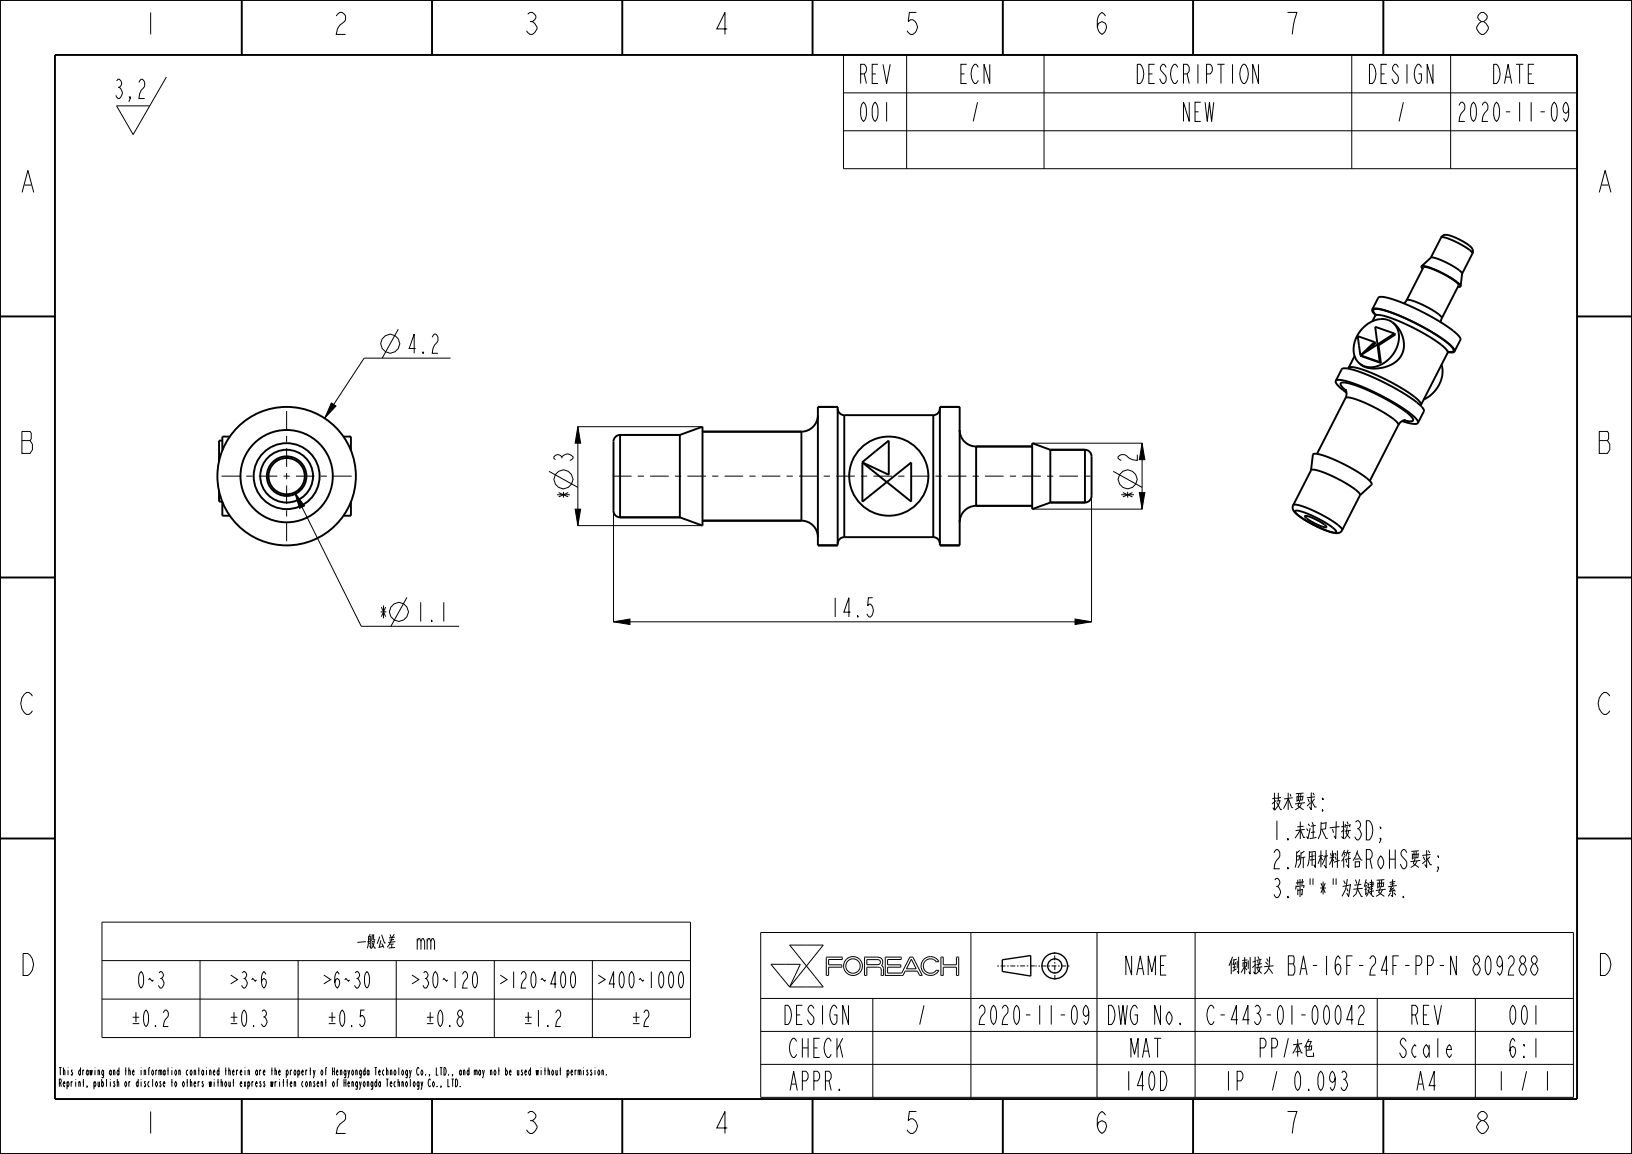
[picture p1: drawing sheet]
<svg xmlns="http://www.w3.org/2000/svg" width="297mm" height="210mm" viewBox="0 0 297 210" stroke-linecap="round" stroke-linejoin="round" font-family="sans-serif">
<g fill="none" stroke="#000" stroke-width=".18">
<path d="M21.2 19.3h6.1l-3.1 5.2zM21.2 14.7l.3-.3a.78 .78 0 0 1 .6 .7 .78 .78 0 0 1-.4 .8l.3 .3a1.2 1.2 0 0 1-.3 1.7h-.2l-.4-.6M21.5 15.9h.2M23.7 17.9l-.1-.3h.1v.3l-.3 .6M25.3 15l.4-.6h.2a1.25 1.25 0 0 1-.2 2.1l-.3 .6-.1 .8h1M30.3 14l-3 5.3M153.5 10h133.5v20.7h-133.5zM153.5 16.9h133.5M165 10v20.7M190 10v20.7M246 10v20.7M264 10v20.7"/>
<path d="M153.5 23.8h133.5M72.5 59.9l-2.9 5.3M60.3 73.3l.8 .6-2 2.2zM82 65.2h-15.7l-7.2 10.9M105.1 77.6h22.7M105.2 77.6l.5 3h-1zM105.2 77.6v18M53.6 89.6l1.8 2.5-.9 .4zM53.6 89.6l12.1 24.4h17.9M99.9 85.8l5.3 2.9M104.7 92.6h1l-.5 3zM105.1 95.6h22.7"/>
<path d="M111.6 93v20.2M187.9 92.6h20M187.9 80.6h20M198.6 90.3v22.9M202.6 85.8l5.2 2.9M207.3 89.6h1l-.5 3zM207.8 80.6l.5 3h-1zM207.8 80.6v12M74.1 108.7l-3 5.3M111.6 113.2l3-.5v1zM111.6 113.2h87M195.6 112.7l3 .5-3 .5z"/>
<path d="M18.6 167.8h107.1v21h-107.1zM18.6 174.8h107.1M36.4 174.8v14M54.3 174.8v14M72.1 174.8v14M76.6 171.3l.2-.5h.3l.2 .5v1.5M77.7 171.3l.3-.5h.2l.2 .5v1.5M77.7 170.8v2M78.4 171.3l.2-.5h.3l.2 .5v1.5M90 174.8v14M107.8 174.8v14M138.4 169.7h147.9v30h-147.9z"/>
<path d="M140.3 175.5h5.3l-1.9 4.1zM143.7 172h6.1l-3 3.8zM146.8 175.8l3 3.8h-6.1M146.8 175.8l-3.1 3.8M150.8 177.5v-1.5h2.4v-.4h-2.4v-1h2.4l.1-.4h-2.9v3.3h.4M157.8 174.6l2.1 .1 .3 .1v.4l-.4 .3h-2zM157.8 177.5v-1.5h1.9l.4 .1 .2 .2 .1 1.2h.4M160.8 177.5v-1.3l-.4-.5 .2-.6-.2-.7-.7-.2h-2.3l-.1 3.3h.5M164.3 177.5h.1M165.9 174.6l.8 1.7h-1.7zM166.1 174.2h-.5l-1.5 2.9h-2.6v-1.1h2.4v-.4h-2.4v-1h2.5v-.4h-2.9v3.3h3.2M166.1 174.2h.1"/>
<path d="M166.1 174.2l1.7 3.3h-.4l-.4-.8h-2.3l-.4 .8M170.4 175l-.7-.5h-.8l-.6 .5-.3 .8 .3 .8 .6 .4h.8l.7-.4M170.4 176.6h.1M170.4 175h.1M170.4 176.6h.4M170.4 175h.5l-.4-.5-.5-.3-.7-.1-.7 .1-.5 .4-.3 .5-.2 .5 .1 .7 .5 .8 1 .4 1-.2 .7-.7M170.8 176.6h.1M171.2 174.2h.5v1.4h2.4v-1.4h.4v3.3h-.4v-1.5h-2.4v1.5h-.5zM176.7 169.7v30M199.6 169.7v30M217.5 169.7v30M18.6 181.8h107.1"/>
<path d="M138.4 181.7h147.9M138.4 187.7h147.9M138.4 193.7h147.9M158.8 181.7v18M250.6 181.7v18M268.5 181.7v18"/>
<circle cx="71" cy="62.5" r="1.72"/>
<circle cx="102.5" cy="87.3" r="1.72"/>
<circle cx="205.2" cy="87.3" r="1.72"/>
<circle cx="72.6" cy="111.3" r="1.72"/>
<circle cx="155.2" cy="175.8" r="1.31"/>
<circle cx="155.2" cy="175.8" r="1.71"/>
</g>
<path d="M60.3 73.3l.8 .6-2 2.2zM105.2 77.6l.5 3h-1zM53.6 89.6l1.8 2.5-.9 .4zM104.7 92.6h1l-.5 3zM207.8 80.6l.5 3h-1zM207.3 89.6h1l-.5 3zM111.6 113.2l3-.5v1zM195.6 112.7l3 .5-3 .5z" fill="#000"/>
<g fill="none" stroke="#000" stroke-width=".35">
<path d="M0 0h297v210h-297zM10 10h277v190h-277zM44 .1v10M78.6 .1v10M113.2 .1v10M147.9 .1v10M182.5 .1v10M217.1 .1v10M251.7 .1v10M0 57.6h10M250.3 57.5v-.1a5.6 5.6 0 0 1 3.4 .7l3 1.3a22.1 22.1 0 0 1 6.6 4.4l.1 .4M250.3 57.5l-.5 1"/>
<path d="M250.3 57.1v.4M250.3 57.3l-.1-.1a.76 .76 0 0 1-.4-1h.1a10.3 10.3 0 0 1 5 1.3 32.3 32.3 0 0 1 9.6 5.8 .47 .47 0 0 1 .2 .7 .47 .47 0 0 1-.7 .2l-.5-.1M250.3 57.3l-.1-.1a.56 .56 0 0 1-.2-.9 10 10 0 0 1 4.9 1.3 31.6 31.6 0 0 1 9.4 5.7 .46 .46 0 0 1 .2 .6 .46 .46 0 0 1-.7 .2l-.2-.1M255.5 55.2l.5-.6a3.2 3.2 0 0 1 2.3 .6l2 1a4.3 4.3 0 0 1 2.1 1.7l-.2 .7M262.4 43a1.89 1.89 0 0 1 2.1 .1l1.8 .9a2.58 2.58 0 0 1 1.8 1.8l-.1 .3a6.9 6.9 0 0 0-3.3-2.2l-.4-.2a2.82 2.82 0 0 0-2-.5zM287 57.6h10M112.8 79.1a1.2 1.2 0 0 0-1.2 1.2v12.6a1.2 1.2 0 0 0 1.2 1.2M112.8 79.1v15M112.8 79.1h10.9M127.8 78.5h18M145.8 78.5v16.2M148.8 74h3.6v25.2h-3.6"/>
<path d="M148.8 75.5a3 3 0 0 1-3 3M152.4 74.3a1.2 1.2 0 0 0 1.2 1.2M153.6 75.5v22.2M153.6 75.5h16.2M169.8 75.5v22.2M171 74.3a1.2 1.2 0 0 1-1.2 1.2M174.6 74h-3.6v25.2h3.6M174.6 78.2a3 3 0 0 0 3 3M244.2 67.2a2.52 2.52 0 0 1 2.2 .1 38.8 38.8 0 0 1 12.2 6.6 1.03 1.03 0 0 1 .5 1M244.8 70.8a1.59 1.59 0 0 1 .1 1.6 3.1 3.1 0 0 1 2.4 .5l3.7 1.7a8.2 8.2 0 0 1 3.5 2.7v.1a1.6 1.6 0 0 1 1.3-1h-.1M245 71.1l-.7-.6a.51 .51 0 0 1-.2-.8 10.9 10.9 0 0 1 5.2 1.5l1.1 .5a22.1 22.1 0 0 1 6.6 4.4 .39 .39 0 0 1 .1 .5 .39 .39 0 0 1-.6 .1l-1-.2M245.4 67l-.1 .1"/>
<path d="M245.4 67l.1-.1a5.6 5.6 0 0 1 3.4 .7l3 1.3a22.1 22.1 0 0 1 6.6 4.4l.1 .4M246.5 64.8l-1.1 2.2M247.6 64.7l.2 .1M247.6 64.7l3.5 1.2M247.8 64.8l3.5 1.3M250.1 62.2l-3-1 .5 3.5M250.1 62.2l-2.5 2.5M250.1 62.2l.2 .2-1.6 1.6M250.7 62.7l.2 .1M250.9 62.8l.4 3.3M251.1 65.9l.2 .2M253.8 60.7l-6.2 4"/>
<path d="M253.8 60.7l-3.5-1.2 .8 6.4M253.8 60.7l.2 .2-3.1 1.9M258.6 73.7l-.1 .1M263.4 64.2l-4.8 9.5M263.7 64l-.3 .2M39.9 89.4v1.9h.6M40.5 80.2h-.6v3.7M112.8 94.1h10.9M127.8 94.7h18M145.8 94.7a3 3 0 0 1 3 3M153.6 97.7a1.2 1.2 0 0 0-1.2 1.2M153.6 97.7h16.2"/>
<path d="M156.9 84.1l4.8-3.9v6.2zM156.9 84.2v7.1l8.9-7.1v7.1zM169.8 97.7a1.2 1.2 0 0 1 1.2 1.2M177.6 92a3 3 0 0 0-3 3M177.6 92h10.2M177.6 81.2h10.2M177.6 81.2v10.8M191.1 91.4h6.3M191.1 81.8h6.3M197.4 81.8v9.6M197.4 81.8a1.2 1.2 0 0 1 1.2 1.2v7.2a1.2 1.2 0 0 1-1.2 1.2M235.4 91.9a5.2 5.2 0 0 1 3.2 .8l2 1a9.3 9.3 0 0 1 3.7 2.7 1.38 1.38 0 0 1-2 .5l-2.2-.9-2.5-1.3a4.6 4.6 0 0 1-2.3-2.1z"/>
<path d="M235.7 93a6.5 6.5 0 0 1 3.7 1.1l1.4 .8a5.1 5.1 0 0 1 2.4 1.9 2.4 2.4 0 0 1-2.1-.3l-3.1-1.5a5.1 5.1 0 0 1-2.3-2zM0 105.1h10M287 105.1h10M0 152.6h10M287 152.6h10M44 200.1v10M78.6 200.1v10M113.2 200.1v10M147.9 200.1v10M182.5 200.1v10M217.1 200.1v10M251.7 200.1v10"/>
<circle cx="52.2" cy="86.6" r="8.4"/>
<circle cx="52.2" cy="86.6" r="4.8"/>
<circle cx="52.2" cy="86.6" r="3.6"/>
</g>
<g fill="none" stroke="#000" stroke-width=".25">
<path d="M187.6 173.9v3.7l-5.2-.8v-2.1l5.2-.8"/>
<circle cx="192" cy="175.8" r="2.34"/>
<circle cx="192" cy="175.8" r="1.29"/>
</g>
<path d="M181.5 175.8h6.8M191.9 173.3l.1 5M194.6 175.8h-6.2" fill="none" stroke="#000" stroke-width=".18" stroke-dasharray=".3 .3 .9 .3" stroke-linecap="butt"/>
<!-- layer: 02___PRT_ALL_AXES -->
<g fill="none" stroke="#000" stroke-width=".35">
<path d="M249.7 56.3l1.1-2.1a1.74 1.74 0 0 1 1.7 0 38.2 38.2 0 0 1 12.8 6.8 .93 .93 0 0 1 .5 .9l-1.1 2.1M253.4 58.7a4.2 4.2 0 0 1 .2 5.7 4.6 4.6 0 0 1-5.8 2l-.3-.2M253.4 58.7a4.3 4.3 0 0 0-5.6 1.3 4.6 4.6 0 0 0-.6 6l.3 .2M253.4 58.7a4.7 4.7 0 0 1 1.2 6.6 5.9 5.9 0 0 1-6.9 1.1l-.2-.2M256 54.6l3-5.9a5.2 5.2 0 0 1 3.2 .9l.7 .4a5.4 5.4 0 0 1 2.5 1.9l-3 6M258.7 48.4l.2 .5M258.7 48.4a8.7 8.7 0 0 1 4.3 1.6 6.4 6.4 0 0 1 2.8 2.1M260.4 46.9l-1.7 1.5M260.4 46.9a9.9 9.9 0 0 1 4.7 2l.7 .5 .3 .4M262.3 43.2l-1.9 3.7M265.8 52.1l-.5 .1M266.1 49.8l-.3 2.3"/>
<path d="M268 46.1l-1.9 3.7M41.8 79.4h-1.3v2.6M62.5 79.4h1.4v2.6M112.8 79.1h10.9M123.7 79.1v15M123.7 79.1l4.1-1.5v18l-4.1-1.5M127.8 78.5h18M152.4 74h-3.6v25.2h3.6M171 74h3.6v25.2h-3.6M243.1 69.3a1.45 1.45 0 0 0 .8 1.3l1.1 .9M243.1 69.3a1.74 1.74 0 0 1 1.7 0 38.2 38.2 0 0 1 12.8 6.8 .93 .93 0 0 1 .4 .9M244.2 67.2l-1.1 2.1"/>
<path d="M244.9 72.4l-5.2 10.2M254.5 77.4l-5.2 10.1M255.2 76.6l1.4 .4a1.52 1.52 0 0 0 1.4 0M259.1 74.9l-1.1 2.1M262.3 66.4a5.6 5.6 0 0 1-3.2 6.3M40.5 91.3v2.5h1.3M63.9 91.3v2.5h-1.4M112.8 94.1h10.9M127.8 94.7h18M177.6 92h10.2M177.6 81.2h10.2M191.1 81.8l-3.3-1.2v12l3.3-1.2"/>
<path d="M191.1 81.8v9.6M191.1 91.4h6.3M191.1 81.8h6.3M237.5 93.9l.8 .1 1.7 .8a2.76 2.76 0 0 1 1.4 1.1 6.9 6.9 0 0 1-3.9-2zM238.6 85.6l.3-2.8a.8 .8 0 0 1 1.1-.1 26.1 26.1 0 0 1 9.4 5l.2 .5-2.1 1.9M238.6 85.6a4.2 4.2 0 0 1 2.9 .6l1.2 .6a14 14 0 0 1 4.8 3.1v.2M238.6 85.6l-3.3 6.3M247.5 90.1l-3.3 6.4"/>
<circle cx="52.2" cy="86.6" r="12.6"/>
<circle cx="52.2" cy="86.6" r="6"/>
<circle cx="52.2" cy="86.6" r="3.3"/>
<circle cx="161.7" cy="86.6" r="7.2"/>
</g>
<path d="M111.5 86.6h87.2" fill="none" stroke="#000" stroke-width=".18" stroke-dasharray="1.1 1.1 3.4 1.1" stroke-dashoffset="2.3" stroke-linecap="butt"/>
<path d="M52.2 86.6v12.7M52.2 86.6v-12.7M52.2 86.6h-12.7M52.2 86.6h12.7" fill="none" stroke="#000" stroke-width=".18" stroke-dasharray="1.1 1.1 3.4 1.1" stroke-dashoffset=".6" stroke-linecap="butt"/>
<g font-size="5.2">
<text x="26.1" y="6.3">1</text>
<text x="60.7" y="6.3">2</text>
<text x="95.4" y="6.3">3</text>
<text x="130" y="6.3">4</text>
<text x="164.6" y="6.3">5</text>
<text x="199.2" y="6.3">6</text>
<text x="233.9" y="6.3">7</text>
<text x="268.5" y="6.3">8</text>
<text x="3.8" y="35">A</text>
<text x="290.8" y="35">A</text>
<text x="3.8" y="82.5">B</text>
<text x="290.8" y="82.5">B</text>
<text x="3.8" y="130">C</text>
<text x="290.8" y="130">C</text>
<text x="3.8" y="177.5">D</text>
<text x="290.8" y="177.5">D</text>
<text x="26.1" y="206.3">1</text>
<text x="60.7" y="206.3">2</text>
<text x="95.4" y="206.3">3</text>
<text x="130" y="206.3">4</text>
<text x="164.6" y="206.3">5</text>
<text x="199.2" y="206.3">6</text>
<text x="233.9" y="206.3">7</text>
<text x="268.5" y="206.3">8</text>
</g>
<g font-size="4.6">
<text x="155.8" y="15.2">REV</text>
<text x="174.1" y="15.2">ECN</text>
<text x="205.5" y="15.2">DESCRIPTION</text>
<text x="248.2" y="15.2">DESIGN</text>
<text x="270.9" y="15.2">DATE</text>
<text x="155.8" y="22.1">001</text>
<text x="176.4" y="22.1">/</text>
<text x="253.9" y="22.1">/</text>
<text x="264.1" y="22.1">2020-11-09</text>
<text x="73.9" y="64.3">4.2</text>
<text x="104.3" y="84.3" transform="rotate(-90 104.3 84.3)">3</text>
<text x="207" y="84.3" transform="rotate(-90 207 84.3)">2</text>
<text x="104.3" y="91.1" transform="rotate(-90 104.3 91.1)">*</text>
<text x="207" y="91.1" transform="rotate(-90 207 91.1)">*</text>
<text x="68.7" y="113.1">*</text>
<text x="75.5" y="113.1">1.1</text>
<text x="150.9" y="112.3">14.5</text>
<text x="231.3" y="147.6">技术要求:</text>
<text x="231.3" y="152.8">1.未注尺寸按3D;</text>
<text x="231.3" y="158.1">2.所用材料符合RoHS要求;</text>
<text x="231.3" y="163.3">3.带&quot;*&quot;为关键要素.</text>
<text x="204" y="177.4">NAME</text>
<text x="216.7" y="177.4">倒刺接头 BA-16F-24F-PP-N 809288</text>
<text x="141.8" y="186.4">DESIGN</text>
<text x="166.6" y="186.4">/</text>
<text x="176.8" y="186.4">2020-11-09</text>
<text x="200.6" y="186.4">DWG No.</text>
<text x="218.1" y="186.4">C-443-01-00042</text>
<text x="256.2" y="186.4">REV</text>
<text x="274" y="186.4">001</text>
<text x="143" y="192.4">CHECK</text>
<text x="205.2" y="192.4">MAT</text>
<text x="228.6" y="192.4">PP本色</text>
<text x="232.9" y="192.4">/</text>
<text x="253.9" y="192.4">Scale</text>
<text x="274" y="192.4">6:1</text>
<text x="143" y="198.4">APPR.</text>
<text x="204" y="198.4">140D</text>
<text x="222.3" y="198.4">IP</text>
<text x="230.9" y="198.4">/ 0.093</text>
<text x="257.3" y="198.4">A4</text>
<text x="272.1" y="198.4">1</text>
<text x="276.3" y="198.4">/ 1</text>
</g>
<text font-size="4.5" x="214.6" y="22.1">NEW</text>
<g font-size="3.9">
<text x="60.4" y="172.8">一般公差</text>
<text x="24.6" y="179.8">0~3</text>
<text x="40.5" y="179.8">＞3~6</text>
<text x="57.3" y="179.8">＞6~30</text>
<text x="73.2" y="179.8">＞30~120＞120~400＞400~1000</text>
<text x="22.6" y="186.8">±0.2</text>
<text x="40.5" y="186.8">±0.3</text>
<text x="58.3" y="186.8">±0.5</text>
<text x="76.2" y="186.8">±0.8</text>
<text x="94" y="186.8">±1.2</text>
<text x="113.8" y="186.8">±2</text>
</g>
<g font-size="1.8">
<text x="10.6" y="195.7">This drawing and the information contained therein are the property of</text>
<text x="10.6" y="197.8">Reprint, publish or disclose to others without express written consent of</text>
<text x="60.3" y="195.7">Hengyongda Technology Co., LTD., and may not be used without permission.</text>
<text x="62.4" y="197.8">Hengyongda Technology Co., LTD.</text>
</g>
</svg>
